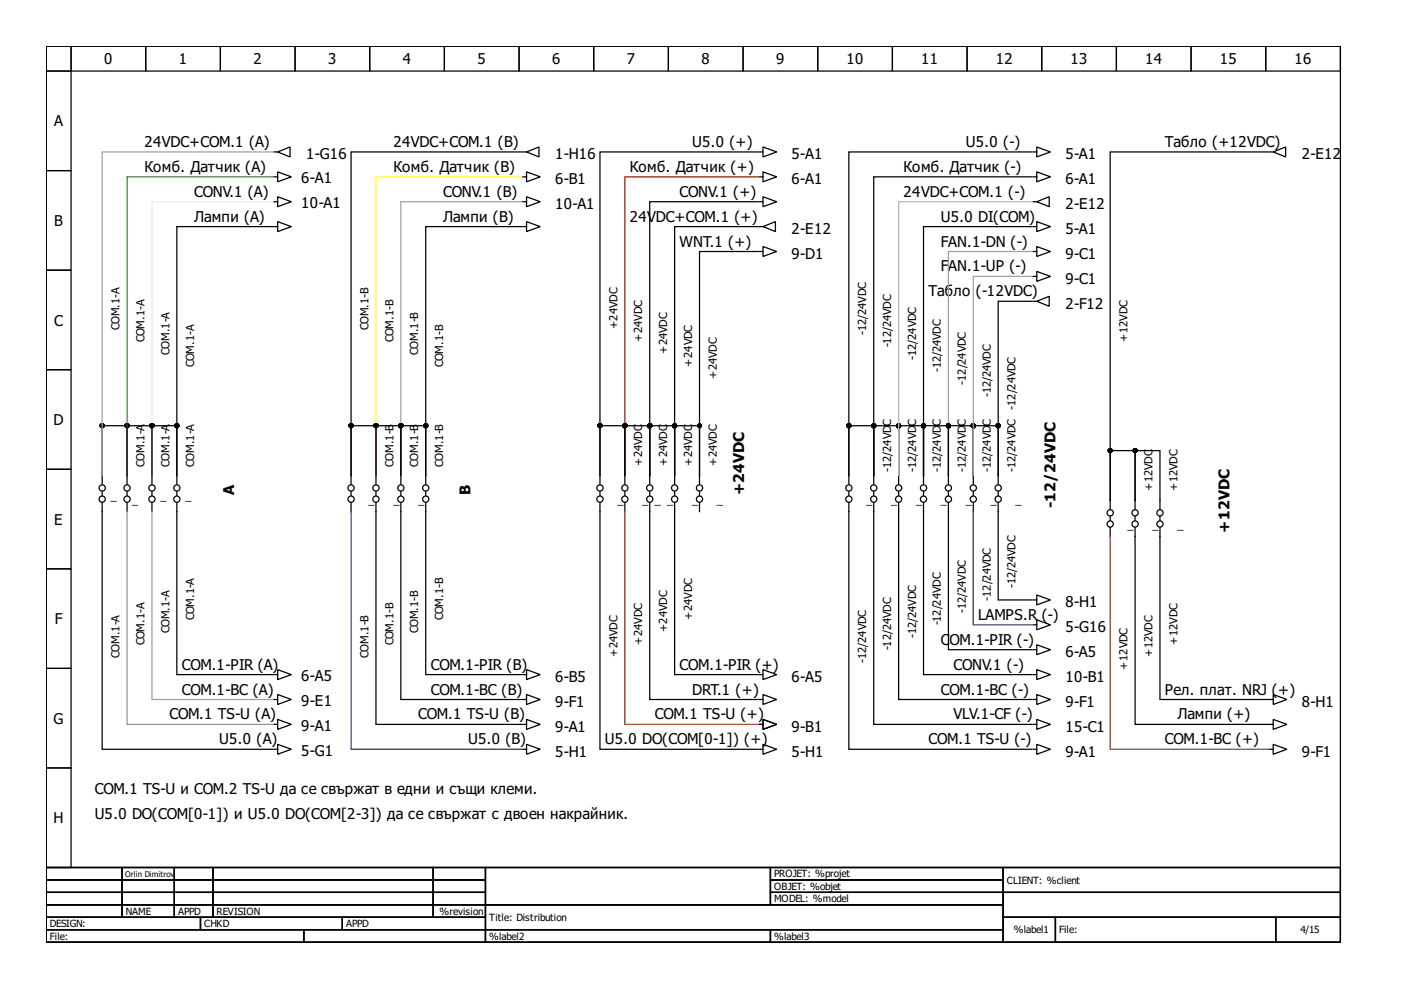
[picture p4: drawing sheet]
<svg xmlns="http://www.w3.org/2000/svg" width="297mm" height="210mm" viewBox="0 0 297 210" stroke-linecap="round" stroke-linejoin="round" font-family="sans-serif">
<g fill="none" stroke="#000" stroke-width=".26">
<path d="M9.8 9.8h274.4v174.1h-274.4zM9.8 9.8h5.3v5.3h-5.3zM9.8 15.1h5.3v21.1h-5.3zM15.1 9.8h15.8v5.3h-15.8zM30.9 9.8h15.8v5.3h-15.8zM46.7 9.8h15.9v5.3h-15.9zM62.6 9.8h15.8v5.3h-15.8zM78.4 9.8h15.8v5.3h-15.8zM94.2 9.8h15.9v5.3h-15.9zM110.1 9.8h15.8v5.3h-15.8zM125.9 9.8h15.8v5.3h-15.8zM141.7 9.8h15.8v5.3h-15.8z"/>
<path d="M157.5 9.8h15.9v5.3h-15.9zM173.4 9.8h15.8v5.3h-15.8zM189.2 9.8h15.8v5.3h-15.8zM205 9.8h15.9v5.3h-15.9zM220.9 9.8h15.8v5.3h-15.8zM236.7 9.8h15.8v5.3h-15.8zM252.5 9.8h15.9v5.3h-15.9zM268.4 9.8h15.8v5.3h-15.8zM9.8 36.2h5.3v21.1h-5.3zM58.1 32.2h.8M58.1 37.5h.8M58.9 32.2l2.6-1v2.1z"/>
<path d="M58.9 36.4l2.9 1.1-2.9 1zM110.6 32.2h-36.2v68.6M110.8 32.2h.8M110.8 37.5h.8M111.6 32.2l2.7-1v2.1zM111.6 36.4l2.9 1.1-2.9 1zM160.7 32.2h-33.5v68.6M161 32.2h.8M161 37.5h.8M161.8 31.2l2.9 1-2.9 1.1zM161.8 36.4l2.9 1.1-2.9 1zM218.8 37.5h-33.6v63.3"/>
<path d="M218.8 32.2h-38.8v68.6M219 32.2h.8M219 37.5h.8M219.8 31.2l2.9 1-2.9 1.1zM219.8 36.4l2.9 1.1-2.9 1zM268.9 32.2h-33.5v73.9M269.2 32.2h.7M269.9 32.2l2.7-1v2.1zM9.8 57.3h5.3v21.1h-5.3zM57.8 48h-20.3v52.8M58.1 42.8h.8M58.1 48h.8"/>
<path d="M58.9 41.7l2.9 1.1-2.9 1zM58.9 47l2.9 1-2.9 1.1zM110.6 48h-20.3v52.8M110.8 42.8h.8M110.8 48h.8M111.6 41.7l2.9 1.1-2.9 1zM111.6 47l2.9 1-2.9 1.1zM160.7 42.8h-22.9v58M160.7 53.3h-12.4v47.5M160.7 48h-17.7v52.8M161 53.3h.8M161 42.8h.8"/>
<path d="M161 48h.8M161.8 48l2.6-1v2.1zM161.8 52.3l2.9 1-2.9 1.1zM161.8 41.7l2.9 1.1-2.9 1zM218.8 48h-23v52.8M219 53.3h.8M219 42.8h.8M219 48h.8M219 58.6h.8M219.8 52.3l2.9 1-2.9 1.1zM219.8 42.8l2.7-1.1v2.1zM219.8 57.5l2.9 1.1-2.9 1.1z"/>
<path d="M219.8 47l2.9 1-2.9 1.1zM9.8 78.4h5.3v21.1h-5.3zM218.8 63.9h-7.2v36.9M219 63.9h.8M219.8 63.9l2.7-1.1v2.1zM9.8 99.5h5.3v21.1h-5.3zM21.7 106.6v52.3h36.1M21.7 104.2v.8M26.9 100.8v1.9M26.9 104.2v.8M26.9 106.6v1.9M26.9 100.8v-10.5h5.3v10.5"/>
<path d="M26.9 100.8v-10.5h-5.2v12.4M32.2 100.8v1.9M32.2 104.2v.8M32.2 106.6v1.9M32.2 100.8v-10.5h5.3v10.5M37.5 106.6v36.4h20.3M37.5 100.8v1.9M37.5 104.2v.8M74.4 100.8v-10.5h5.3v10.5M74.4 100.8v1.9M74.4 104.2v.8M74.4 106.6v1.9"/>
<path d="M79.7 100.8v-10.5h5.3v10.5M79.7 106.6v47h30.9M79.7 100.8v1.9M79.7 104.2v.8M85 106.6v41.7h25.6M85 100.8v1.9M85 104.2v.8M85 100.8v-10.5h5.3v10.5M90.3 106.6v36.4h20.3M90.3 100.8v1.9M90.3 104.2v.8M127.2 106.6v52.3h33.5"/>
<path d="M127.2 100.8v1.9M127.2 104.2v.8M127.2 100.8v-10.5h5.3v10.5M132.5 100.8v-10.5h5.3v10.5M132.5 100.8v1.9M132.5 104.2v.8M132.5 106.6v1.9M137.8 106.6v41.7h22.9M137.8 100.8v1.9M137.8 104.2v.8M137.8 100.8v-10.5h5.2v10.5M143 100.8v-10.5h5.3v10.5"/>
<path d="M143 106.6v36.4h17.7M143 100.8v1.9M143 104.2v.8M148.3 100.8v1.9M148.3 104.2v.8M148.3 106.6v1.9M180 106.6v52.3h38.8M180 100.8v1.9M180 104.2v.8M180 100.8v-10.5h5.2v10.5M185.2 100.8v-10.5h5.3v10.5M185.2 106.6v47h33.6"/>
<path d="M185.2 100.8v1.9M185.2 104.2v.8M190.5 106.6v41.7h28.3M190.5 100.8v1.9M190.5 104.2v.8M190.5 100.8v-10.5h5.3v10.5M195.8 106.6v36.4h23M195.8 100.8v1.9M195.8 104.2v.8M195.8 100.8v-10.5h5.3v10.5M201.1 100.8v-10.5h5.3v10.5M201.1 106.6v31.2h17.7"/>
<path d="M201.1 100.8v1.9M201.1 104.2v.8M206.4 100.8v-10.5h5.2v10.5M206.4 100.8v1.9M206.4 104.2v.8M206.4 106.6v1.9M211.6 106.6v20.6h7.2M211.6 100.8v1.9M211.6 104.2v.8M235.4 106.1v1.8M235.4 109.5v.8M235.4 111.9v1.8"/>
<path d="M235.4 106.1v-10.6h5.3v10.6M240.7 106.1v-10.6h5.2v12.4M240.7 111.9v41.7h28.2M240.7 106.1v1.8M240.7 109.5v.8M245.9 111.9v36.4h23M245.9 109.5v.8M9.8 120.6h5.3v21.1h-5.3zM219 127.2h.8M219 137.8h.8M219 132.5h.8M219.8 126.1l2.9 1.1-2.9 1.1z"/>
<path d="M219.8 136.7l2.9 1.1-2.9 1zM219.8 131.4l2.9 1.1-2.9 1zM9.8 141.7h5.3v21.1h-5.3zM58.1 143h.8M58.1 148.3h.8M58.1 158.9h.8M58.1 153.6h.8M58.9 147.3l2.9 1-2.9 1.1zM58.9 152.5l2.9 1.1-2.9 1zM58.9 142l2.9 1-2.9 1.1zM58.9 157.8l2.9 1.1-2.9 1zM110.8 143h.8"/>
<path d="M110.8 148.3h.8M110.8 158.9h.8M110.8 153.6h.8M111.6 142l2.9 1-2.9 1.1zM111.6 152.5l2.9 1.1-2.9 1zM111.6 147.3l2.9 1-2.9 1.1zM111.6 157.8l2.9 1.1-2.9 1zM161 143h.8M161 148.3h.8M161 158.9h.8M161 153.6h.8M161.8 142l2.9 1-2.9 1.1z"/>
<path d="M161.8 157.8l2.9 1.1-2.9 1zM161.8 152.5l2.9 1.1-2.9 1zM161.8 147.3l2.9 1-2.9 1.1zM219 143h.8M219 148.3h.8M219 158.9h.8M219 153.6h.8M219.8 147.3l2.9 1-2.9 1.1zM219.8 157.8l2.9 1.1-2.9 1zM219.8 142l2.9 1-2.9 1.1zM219.8 152.5l2.9 1.1-2.9 1zM269.2 148.3h.7"/>
<path d="M269.2 158.9h.7M269.2 153.6h.7M269.9 157.8l2.9 1.1-2.9 1zM269.9 152.5l2.9 1.1-2.9 1zM269.9 147.3l2.9 1-2.9 1.1zM9.8 162.8h5.3v21.1h-5.3zM9.8 183.9h274.4v15.9h-274.4zM9.8 183.9h16.1v2.7h-16.1zM9.8 186.6h16.1v2.6h-16.1zM9.8 189.2h16.1v2.6h-16.1zM9.8 191.8h16.1v2.7h-16.1zM9.8 194.5h32.7v2.6h-32.7z"/>
<path d="M9.8 197.1h54.6v2.7h-54.6zM25.9 183.9h11.1v2.7h-11.1zM25.9 186.6h11.1v2.6h-11.1zM25.9 189.2h11.1v2.6h-11.1zM25.9 191.8h11.1v2.7h-11.1zM37 183.9h8.1v2.7h-8.1zM37 186.6h8.1v2.6h-8.1zM37 189.2h8.1v2.6h-8.1zM37 191.8h8.1v2.7h-8.1zM42.5 194.5h30.1v2.6h-30.1zM45.1 183.9h46.7v2.7h-46.7zM45.1 186.6h46.7v2.6h-46.7z"/>
<path d="M45.1 189.2h46.7v2.6h-46.7zM45.1 191.8h46.7v2.7h-46.7zM64.4 197.1h38.5v2.7h-38.5zM72.6 194.5h30.3v2.6h-30.3zM91.8 183.9h11.1v2.7h-11.1zM91.8 186.6h11.1v2.6h-11.1zM91.8 189.2h11.1v2.6h-11.1zM91.8 191.8h11.1v2.7h-11.1zM102.9 183.9h60.4v7.9h-60.4zM102.9 191.8h109.8v5.3h-109.8zM102.9 197.1h60.4v2.7h-60.4zM163.3 183.9h49.4v2.7h-49.4z"/>
<path d="M163.3 186.6h49.4v2.6h-49.4zM163.3 189.2h49.4v2.6h-49.4zM163.3 197.1h49.4v2.7h-49.4zM212.7 183.9h71.5v5.3h-71.5zM212.7 189.2h71.5v5.3h-71.5zM212.7 194.5h11.1v5.3h-11.1zM223.8 194.5h46.7v5.3h-46.7zM270.5 194.5h13.7v5.3h-13.7z"/>
<circle cx="21.7" cy="103.5" r=".66"/>
<circle cx="21.7" cy="105.8" r=".66"/>
<circle cx="26.9" cy="103.5" r=".66"/>
<circle cx="26.9" cy="105.8" r=".66"/>
<circle cx="32.2" cy="103.5" r=".66"/>
<circle cx="32.2" cy="105.8" r=".66"/>
<circle cx="37.5" cy="103.5" r=".66"/>
<circle cx="37.5" cy="105.8" r=".66"/>
<circle cx="74.4" cy="103.5" r=".66"/>
<circle cx="74.4" cy="105.8" r=".66"/>
<circle cx="79.7" cy="103.5" r=".66"/>
<circle cx="79.7" cy="105.8" r=".66"/>
<circle cx="85" cy="103.5" r=".66"/>
<circle cx="85" cy="105.8" r=".66"/>
<circle cx="90.3" cy="103.5" r=".66"/>
<circle cx="90.3" cy="105.8" r=".66"/>
<circle cx="127.2" cy="103.5" r=".66"/>
<circle cx="127.2" cy="105.8" r=".66"/>
<circle cx="132.5" cy="103.5" r=".66"/>
<circle cx="132.5" cy="105.8" r=".66"/>
<circle cx="137.8" cy="103.5" r=".66"/>
<circle cx="137.8" cy="105.8" r=".66"/>
<circle cx="143" cy="103.5" r=".66"/>
<circle cx="143" cy="105.8" r=".66"/>
<circle cx="148.3" cy="103.5" r=".66"/>
<circle cx="148.3" cy="105.8" r=".66"/>
<circle cx="180" cy="103.5" r=".66"/>
<circle cx="180" cy="105.8" r=".66"/>
<circle cx="185.2" cy="103.5" r=".66"/>
<circle cx="185.2" cy="105.8" r=".66"/>
<circle cx="190.5" cy="103.5" r=".66"/>
<circle cx="190.5" cy="105.8" r=".66"/>
<circle cx="195.8" cy="103.5" r=".66"/>
<circle cx="195.8" cy="105.8" r=".66"/>
<circle cx="201.1" cy="103.5" r=".66"/>
<circle cx="201.1" cy="105.8" r=".66"/>
<circle cx="206.4" cy="103.5" r=".66"/>
<circle cx="206.4" cy="105.8" r=".66"/>
<circle cx="211.6" cy="103.5" r=".66"/>
<circle cx="211.6" cy="105.8" r=".66"/>
<circle cx="235.4" cy="108.7" r=".66"/>
<circle cx="235.4" cy="111.1" r=".66"/>
<circle cx="240.7" cy="108.7" r=".66"/>
<circle cx="240.7" cy="111.1" r=".66"/>
<circle cx="245.9" cy="108.7" r=".66"/>
<circle cx="245.9" cy="111.1" r=".66"/>
</g>
<g fill="#000" stroke="#000" stroke-width=".26">
<circle cx="21.7" cy="90.3" r=".4"/>
<circle cx="26.9" cy="90.3" r=".4"/>
<circle cx="32.2" cy="90.3" r=".4"/>
<circle cx="37.5" cy="90.3" r=".4"/>
<circle cx="74.4" cy="90.3" r=".4"/>
<circle cx="79.7" cy="90.3" r=".4"/>
<circle cx="85" cy="90.3" r=".4"/>
<circle cx="90.3" cy="90.3" r=".4"/>
<circle cx="127.2" cy="90.3" r=".4"/>
<circle cx="132.5" cy="90.3" r=".4"/>
<circle cx="137.8" cy="90.3" r=".4"/>
<circle cx="143" cy="90.3" r=".4"/>
<circle cx="148.3" cy="90.3" r=".4"/>
<circle cx="180" cy="90.3" r=".4"/>
<circle cx="185.2" cy="90.3" r=".4"/>
<circle cx="190.5" cy="90.3" r=".4"/>
<circle cx="195.8" cy="90.3" r=".4"/>
<circle cx="201.1" cy="90.3" r=".4"/>
<circle cx="206.4" cy="90.3" r=".4"/>
<circle cx="211.6" cy="90.3" r=".4"/>
<circle cx="235.4" cy="95.5" r=".4"/>
<circle cx="240.7" cy="95.5" r=".4"/>
</g>
<path d="M160.7 37.5h-28.2v63.3" fill="none" stroke="#f00" stroke-width=".26"/>
<path d="M132.5 108.5v45.1h28.2M235.4 113.7v45.2h33.5" fill="none" stroke="#a50" stroke-width=".26"/>
<path d="M57.8 32.2h-36.1v68.6M110.6 42.8h-25.6v58M218.8 53.3h-17.7v47.5M218.8 58.6h-12.4v42.2M32.2 108.5v39.8h25.6" fill="none" stroke="#a1a1a1" stroke-width=".26"/>
<path d="M26.9 108.5v45.1h30.9" fill="none" stroke="#939393" stroke-width=".26"/>
<path d="M57.8 42.8h-25.6v58" fill="none" stroke="#eaeaea" stroke-width=".26"/>
<path d="M218.8 42.8h-28.3v58" fill="none" stroke="#abd1ab" stroke-width=".26"/>
<path d="M74.4 108.5v50.4h36.2M206.4 108.5v24h12.4" fill="none" stroke="#00f" stroke-width=".26"/>
<path d="M57.8 37.5h-30.9v63.3" fill="none" stroke="#0a0" stroke-width=".26"/>
<path d="M110.6 37.5h-30.9v63.3" fill="none" stroke="#ff0" stroke-width=".26"/>
<g font-size="3.2">
<text x="22.1" y="13.6">0</text>
<text x="37.9" y="13.6">1</text>
<text x="53.7" y="13.6">2</text>
<text x="69.6" y="13.6">3</text>
<text x="85.4" y="13.6">4</text>
<text x="101.2" y="13.6">5</text>
<text x="117" y="13.6">6</text>
<text x="132.9" y="13.6">7</text>
<text x="148.7" y="13.6">8</text>
<text x="164.5" y="13.6">9</text>
<text x="179.4" y="13.6">10</text>
<text x="195.3" y="13.6">11</text>
<text x="211.1" y="13.6">12</text>
<text x="226.9" y="13.6">13</text>
<text x="242.8" y="13.6">14</text>
<text x="258.6" y="13.6">15</text>
<text x="274.4" y="13.6">16</text>
<text x="11.5" y="26.8">A</text>
<text x="30.6" y="31.2">24VDC+COM.1 (A)</text>
<text x="64.9" y="33.8">1-G16</text>
<text x="83.4" y="31.2">24VDC+COM.1 (B)</text>
<text x="117.7" y="33.8">1-H16</text>
<text x="146.7" y="31.2">U5.0 (+)</text>
<text x="167.8" y="33.8">5-A1</text>
<text x="204.8" y="31.2">U5.0 (-)</text>
<text x="225.9" y="33.8">5-A1</text>
<text x="247" y="31.2">Табло (+12VDC)</text>
<text x="276" y="33.8">2-E12</text>
<text x="30.6" y="36.4">Комб. Датчик (A)</text>
<text x="41.2" y="41.7">CONV.1 (A)</text>
<text x="63.9" y="38.8">6-A1</text>
<text x="83.4" y="36.4">Комб. Датчик (B)</text>
<text x="94" y="41.7">CONV.1 (B)</text>
<text x="117.7" y="39.1">6-B1</text>
<text x="133.5" y="36.4">Комб. Датчик (+)</text>
<text x="144.1" y="41.7">CONV.1 (+)</text>
<text x="167.8" y="39.1">6-A1</text>
<text x="191.6" y="36.4">Комб. Датчик (-)</text>
<text x="191.6" y="41.7">24VDC+COM.1 (-)</text>
<text x="225.9" y="39.1">6-A1</text>
<text x="11.5" y="47.9">B</text>
<text x="41.2" y="47">Лампи (A)</text>
<text x="63.9" y="44.1">10-A1</text>
<text x="94" y="47">Лампи (B)</text>
<text x="117.7" y="44.4">10-A1</text>
<text x="133.5" y="47">24VDC+COM.1 (+)</text>
<text x="199.5" y="47">U5.0 DI(COM)</text>
<text x="225.9" y="44.4">2-E12</text>
<text x="144.1" y="52.3">WNT.1 (+)</text>
<text x="167.8" y="49.6">2-E12</text>
<text x="199.5" y="52.3">FAN.1-DN (-)</text>
<text x="225.9" y="49.6">5-A1</text>
<text x="167.8" y="54.9">9-D1</text>
<text x="199.5" y="57.5">FAN.1-UP (-)</text>
<text x="225.9" y="54.9">9-C1</text>
<text x="196.9" y="62.8">Табло</text>
<text x="206.9" y="62.8">(-12VDC)</text>
<text x="225.9" y="65.5">2-F12</text>
<text x="225.9" y="60.2">9-C1</text>
<text x="11.5" y="69">C</text>
<text x="11.4" y="90.1">D</text>
<text x="49.6" y="105" transform="rotate(-90 49.6 105)">A</text>
<text x="99.8" y="105" transform="rotate(-90 99.8 105)">B</text>
<text x="157.8" y="105" transform="rotate(-90 157.8 105)">+24VDC</text>
<text x="223.8" y="107.7" transform="rotate(-90 223.8 107.7)">-12/24VDC</text>
<text x="11.5" y="111.2">E</text>
<text x="260.7" y="113" transform="rotate(-90 260.7 113)">+12VDC</text>
<text x="207.4" y="131.4">LAMPS.R (-)</text>
<text x="225.9" y="128.8">8-H1</text>
<text x="11.6" y="132.3">F</text>
<text x="199.5" y="136.7">C</text>
<text x="201.3" y="136.7">OM.1-PIR (-)</text>
<text x="225.9" y="134.1">5-G16</text>
<text x="38.5" y="142">COM.1-PIR (A)</text>
<text x="91.3" y="142">COM.1-PIR (B)</text>
<text x="144.1" y="142">COM.1-PIR (+)</text>
<text x="202.1" y="142">CONV.1 (-)</text>
<text x="225.9" y="139.3">6-A5</text>
<text x="38.5" y="147.3">COM.1-BC (A)</text>
<text x="63.9" y="149.6">9-E1</text>
<text x="63.9" y="144.4">6-A5</text>
<text x="91.3" y="147.3">COM.1-BC (B)</text>
<text x="117.7" y="144.6">6-B5</text>
<text x="117.7" y="149.9">9-F1</text>
<text x="146.7" y="147.3">DRT.1 (+)</text>
<text x="167.8" y="144.6">6-A5</text>
<text x="199.5" y="147.3">COM.1-BC (-)</text>
<text x="225.9" y="149.9">9-F1</text>
<text x="225.9" y="144.6">10-B1</text>
<text x="247" y="147.3">Рел. плат. NRJ (</text>
<text x="271" y="147.3">+)</text>
<text x="276" y="149.9">8-H1</text>
<text x="11.4" y="153.5">G</text>
<text x="35.9" y="152.5">COM.1 TS-U (A)</text>
<text x="63.9" y="154.9">9-A1</text>
<text x="88.7" y="152.5">COM.1 TS-U (B)</text>
<text x="117.7" y="155.2">9-A1</text>
<text x="138.8" y="152.5">COM.1 TS-U (+)</text>
<text x="167.8" y="155.2">9-B1</text>
<text x="202.1" y="152.5">VLV.1-CF (-)</text>
<text x="225.9" y="155.2">15-C1</text>
<text x="249.6" y="152.5">Лампи (+)</text>
<text x="46.5" y="157.8">U5.0 (A)</text>
<text x="63.9" y="160.2">5-G1</text>
<text x="99.2" y="157.8">U5.0 (B)</text>
<text x="117.7" y="160.4">5-H1</text>
<text x="128.3" y="157.8">U5.0 DO(COM[0-1]) (+)</text>
<text x="167.8" y="160.4">5-H1</text>
<text x="196.9" y="157.8">COM.1 TS-U (-)</text>
<text x="225.9" y="160.4">9-A1</text>
<text x="247" y="157.8">COM.1-BC (+)</text>
<text x="276" y="160.4">9-F1</text>
<text x="20.1" y="168.4">COM.1 TS-U и COM.2 TS-U да се свържат в едни и същи клеми.</text>
<text x="20.1" y="173.6">U5.0 DO(COM[0-1]) и U5.0 DO(COM[2-3]) да се свържат с двоен накрайник.</text>
<text x="11.4" y="174.6">H</text>
</g>
<g font-size="2.4">
<text x="25.4" y="69.9" transform="rotate(-90 25.4 69.9)">COM.1-A</text>
<text x="78.1" y="69.9" transform="rotate(-90 78.1 69.9)">COM.1-B</text>
<text x="130.9" y="69.8" transform="rotate(-90 130.9 69.8)">+24VDC</text>
<text x="183.7" y="71" transform="rotate(-90 183.7 71)">-12/24VDC</text>
<text x="30.6" y="72.6" transform="rotate(-90 30.6 72.6)">COM.1-A</text>
<text x="35.9" y="75.2" transform="rotate(-90 35.9 75.2)">COM.1-A</text>
<text x="41.2" y="77.9" transform="rotate(-90 41.2 77.9)">COM.1-A</text>
<text x="83.4" y="72.6" transform="rotate(-90 83.4 72.6)">COM.1-B</text>
<text x="88.7" y="75.2" transform="rotate(-90 88.7 75.2)">COM.1-B</text>
<text x="94" y="77.9" transform="rotate(-90 94 77.9)">COM.1-B</text>
<text x="136.2" y="72.5" transform="rotate(-90 136.2 72.5)">+24VDC</text>
<text x="141.5" y="75.1" transform="rotate(-90 141.5 75.1)">+24VDC</text>
<text x="146.7" y="77.7" transform="rotate(-90 146.7 77.7)">+24VDC</text>
<text x="188.9" y="73.6" transform="rotate(-90 188.9 73.6)">-12/24VDC</text>
<text x="194.2" y="76.3" transform="rotate(-90 194.2 76.3)">-12/24VDC</text>
<text x="239.1" y="72.5" transform="rotate(-90 239.1 72.5)">+12VDC</text>
<text x="152" y="80.4" transform="rotate(-90 152 80.4)">+24VDC</text>
<text x="199.5" y="78.9" transform="rotate(-90 199.5 78.9)">-12/24VDC</text>
<text x="204.8" y="81.6" transform="rotate(-90 204.8 81.6)">-12/24VDC</text>
<text x="210.1" y="84.2" transform="rotate(-90 210.1 84.2)">-12/24VDC</text>
<text x="215.3" y="86.8" transform="rotate(-90 215.3 86.8)">-12/24VDC</text>
<text x="188.9" y="90.3" transform="rotate(-90 188.9 90.3)">C</text>
<text x="194.2" y="90.3" transform="rotate(-90 194.2 90.3)">C</text>
<text x="199.5" y="90.3" transform="rotate(-90 199.5 90.3)">C</text>
<text x="204.8" y="90.3" transform="rotate(-90 204.8 90.3)">C</text>
<text x="210.1" y="90.3" transform="rotate(-90 210.1 90.3)">C</text>
<text x="30.6" y="99" transform="rotate(-90 30.6 99)">COM.1-A</text>
<text x="35.9" y="99" transform="rotate(-90 35.9 99)">COM.1-A</text>
<text x="41.2" y="99" transform="rotate(-90 41.2 99)">COM.1-A</text>
<text x="83.4" y="99" transform="rotate(-90 83.4 99)">COM.1-B</text>
<text x="88.7" y="99" transform="rotate(-90 88.7 99)">COM.1-B</text>
<text x="94" y="99" transform="rotate(-90 94 99)">COM.1-B</text>
<text x="136.2" y="98.8" transform="rotate(-90 136.2 98.8)">+24VDC</text>
<text x="141.5" y="98.8" transform="rotate(-90 141.5 98.8)">+24VDC</text>
<text x="146.7" y="98.8" transform="rotate(-90 146.7 98.8)">+24VDC</text>
<text x="152" y="98.8" transform="rotate(-90 152 98.8)">+24VDC</text>
<text x="188.9" y="100" transform="rotate(-90 188.9 100)">-12/24VD</text>
<text x="194.2" y="100" transform="rotate(-90 194.2 100)">-12/24VD</text>
<text x="199.5" y="100" transform="rotate(-90 199.5 100)">-12/24VD</text>
<text x="204.8" y="100" transform="rotate(-90 204.8 100)">-12/24VD</text>
<text x="210.1" y="100" transform="rotate(-90 210.1 100)">-12/24VD</text>
<text x="215.3" y="100" transform="rotate(-90 215.3 100)">-12/24VDC</text>
<text x="23.5" y="106.1">_</text>
<text x="28" y="106.9">_</text>
<text x="34.1" y="106.1">_</text>
<text x="39.3" y="106.1">_</text>
<text x="78.1" y="106.9">_</text>
<text x="83.4" y="106.9">_</text>
<text x="88.7" y="106.9">_</text>
<text x="130.9" y="106.9">_</text>
<text x="136.2" y="106.9">_ _ _</text>
<text x="146.7" y="106.9">_</text>
<text x="152" y="106.9">_</text>
<text x="183.7" y="106.9">_</text>
<text x="188.9" y="106.9">_</text>
<text x="194.2" y="106.9">_</text>
<text x="199.5" y="106.9">_</text>
<text x="204.8" y="106.9">_</text>
<text x="210.1" y="106.9">_</text>
<text x="215.3" y="106.9">_</text>
<text x="244.4" y="104.1" transform="rotate(-90 244.4 104.1)">+12VDC</text>
<text x="249.6" y="104.1" transform="rotate(-90 249.6 104.1)">+12VDC</text>
<text x="239.1" y="112.2">_</text>
<text x="244.4" y="112.2">_</text>
<text x="249.6" y="112.2">_</text>
<text x="215.3" y="124.7" transform="rotate(-90 215.3 124.7)">-12/24VDC</text>
<text x="41.2" y="131.6" transform="rotate(-90 41.2 131.6)">COM.1-A</text>
<text x="94" y="131.6" transform="rotate(-90 94 131.6)">COM.1-B</text>
<text x="146.7" y="131.4" transform="rotate(-90 146.7 131.4)">+24VDC</text>
<text x="204.8" y="130" transform="rotate(-90 204.8 130)">-12/24VDC</text>
<text x="210.1" y="127.3" transform="rotate(-90 210.1 127.3)">-12/24VDC</text>
<text x="30.6" y="136.8" transform="rotate(-90 30.6 136.8)">COM.1-A</text>
<text x="35.9" y="134.2" transform="rotate(-90 35.9 134.2)">COM.1-A</text>
<text x="83.4" y="136.8" transform="rotate(-90 83.4 136.8)">COM.1-B</text>
<text x="88.7" y="134.2" transform="rotate(-90 88.7 134.2)">COM.1-B</text>
<text x="136.2" y="136.7" transform="rotate(-90 136.2 136.7)">+24VDC</text>
<text x="141.5" y="134.1" transform="rotate(-90 141.5 134.1)">+24VDC</text>
<text x="188.9" y="137.9" transform="rotate(-90 188.9 137.9)">-12/24VDC</text>
<text x="194.2" y="135.2" transform="rotate(-90 194.2 135.2)">-12/24VDC</text>
<text x="199.5" y="132.6" transform="rotate(-90 199.5 132.6)">-12/24VDC</text>
<text x="249.6" y="136.7" transform="rotate(-90 249.6 136.7)">+12VDC</text>
<text x="25.4" y="139.5" transform="rotate(-90 25.4 139.5)">COM.1-A</text>
<text x="78.1" y="139.5" transform="rotate(-90 78.1 139.5)">COM.1-B</text>
<text x="130.9" y="139.3" transform="rotate(-90 130.9 139.3)">+24VDC</text>
<text x="183.7" y="140.5" transform="rotate(-90 183.7 140.5)">-12/24VDC</text>
<text x="239.1" y="142" transform="rotate(-90 239.1 142)">+12VDC</text>
<text x="244.4" y="139.3" transform="rotate(-90 244.4 139.3)">+12VDC</text>
</g>
<g font-size="2.1">
<text x="164.1" y="186">PROJET: %projet</text>
<text x="164.1" y="188.7">OBJET: %objet</text>
<text x="164.1" y="191.3">MODEL: %model</text>
<text x="213.5" y="187.4">CLIENT: %client</text>
<text x="10.6" y="196.6">DESIGN:</text>
<text x="26.7" y="194">NAME</text>
<text x="37.8" y="194">APPD</text>
<text x="43.3" y="196.6">CHKD</text>
<text x="45.9" y="194">REVISION</text>
<text x="73.4" y="196.6">APPD</text>
<text x="93.2" y="194">%revision</text>
<text x="103.7" y="195.3">Title: Distribution</text>
<text x="214.9" y="197.9">%label1</text>
<text x="224.6" y="197.9">File:</text>
<text x="275.7" y="197.9">4/15</text>
<text x="10.6" y="199.2">File:</text>
<text x="103.7" y="199.2">%label2</text>
<text x="164.1" y="199.2">%label3</text>
</g>
<text font-size="1.7" x="26.5" y="185.9">Orlin Dimitrov</text>
</svg>
